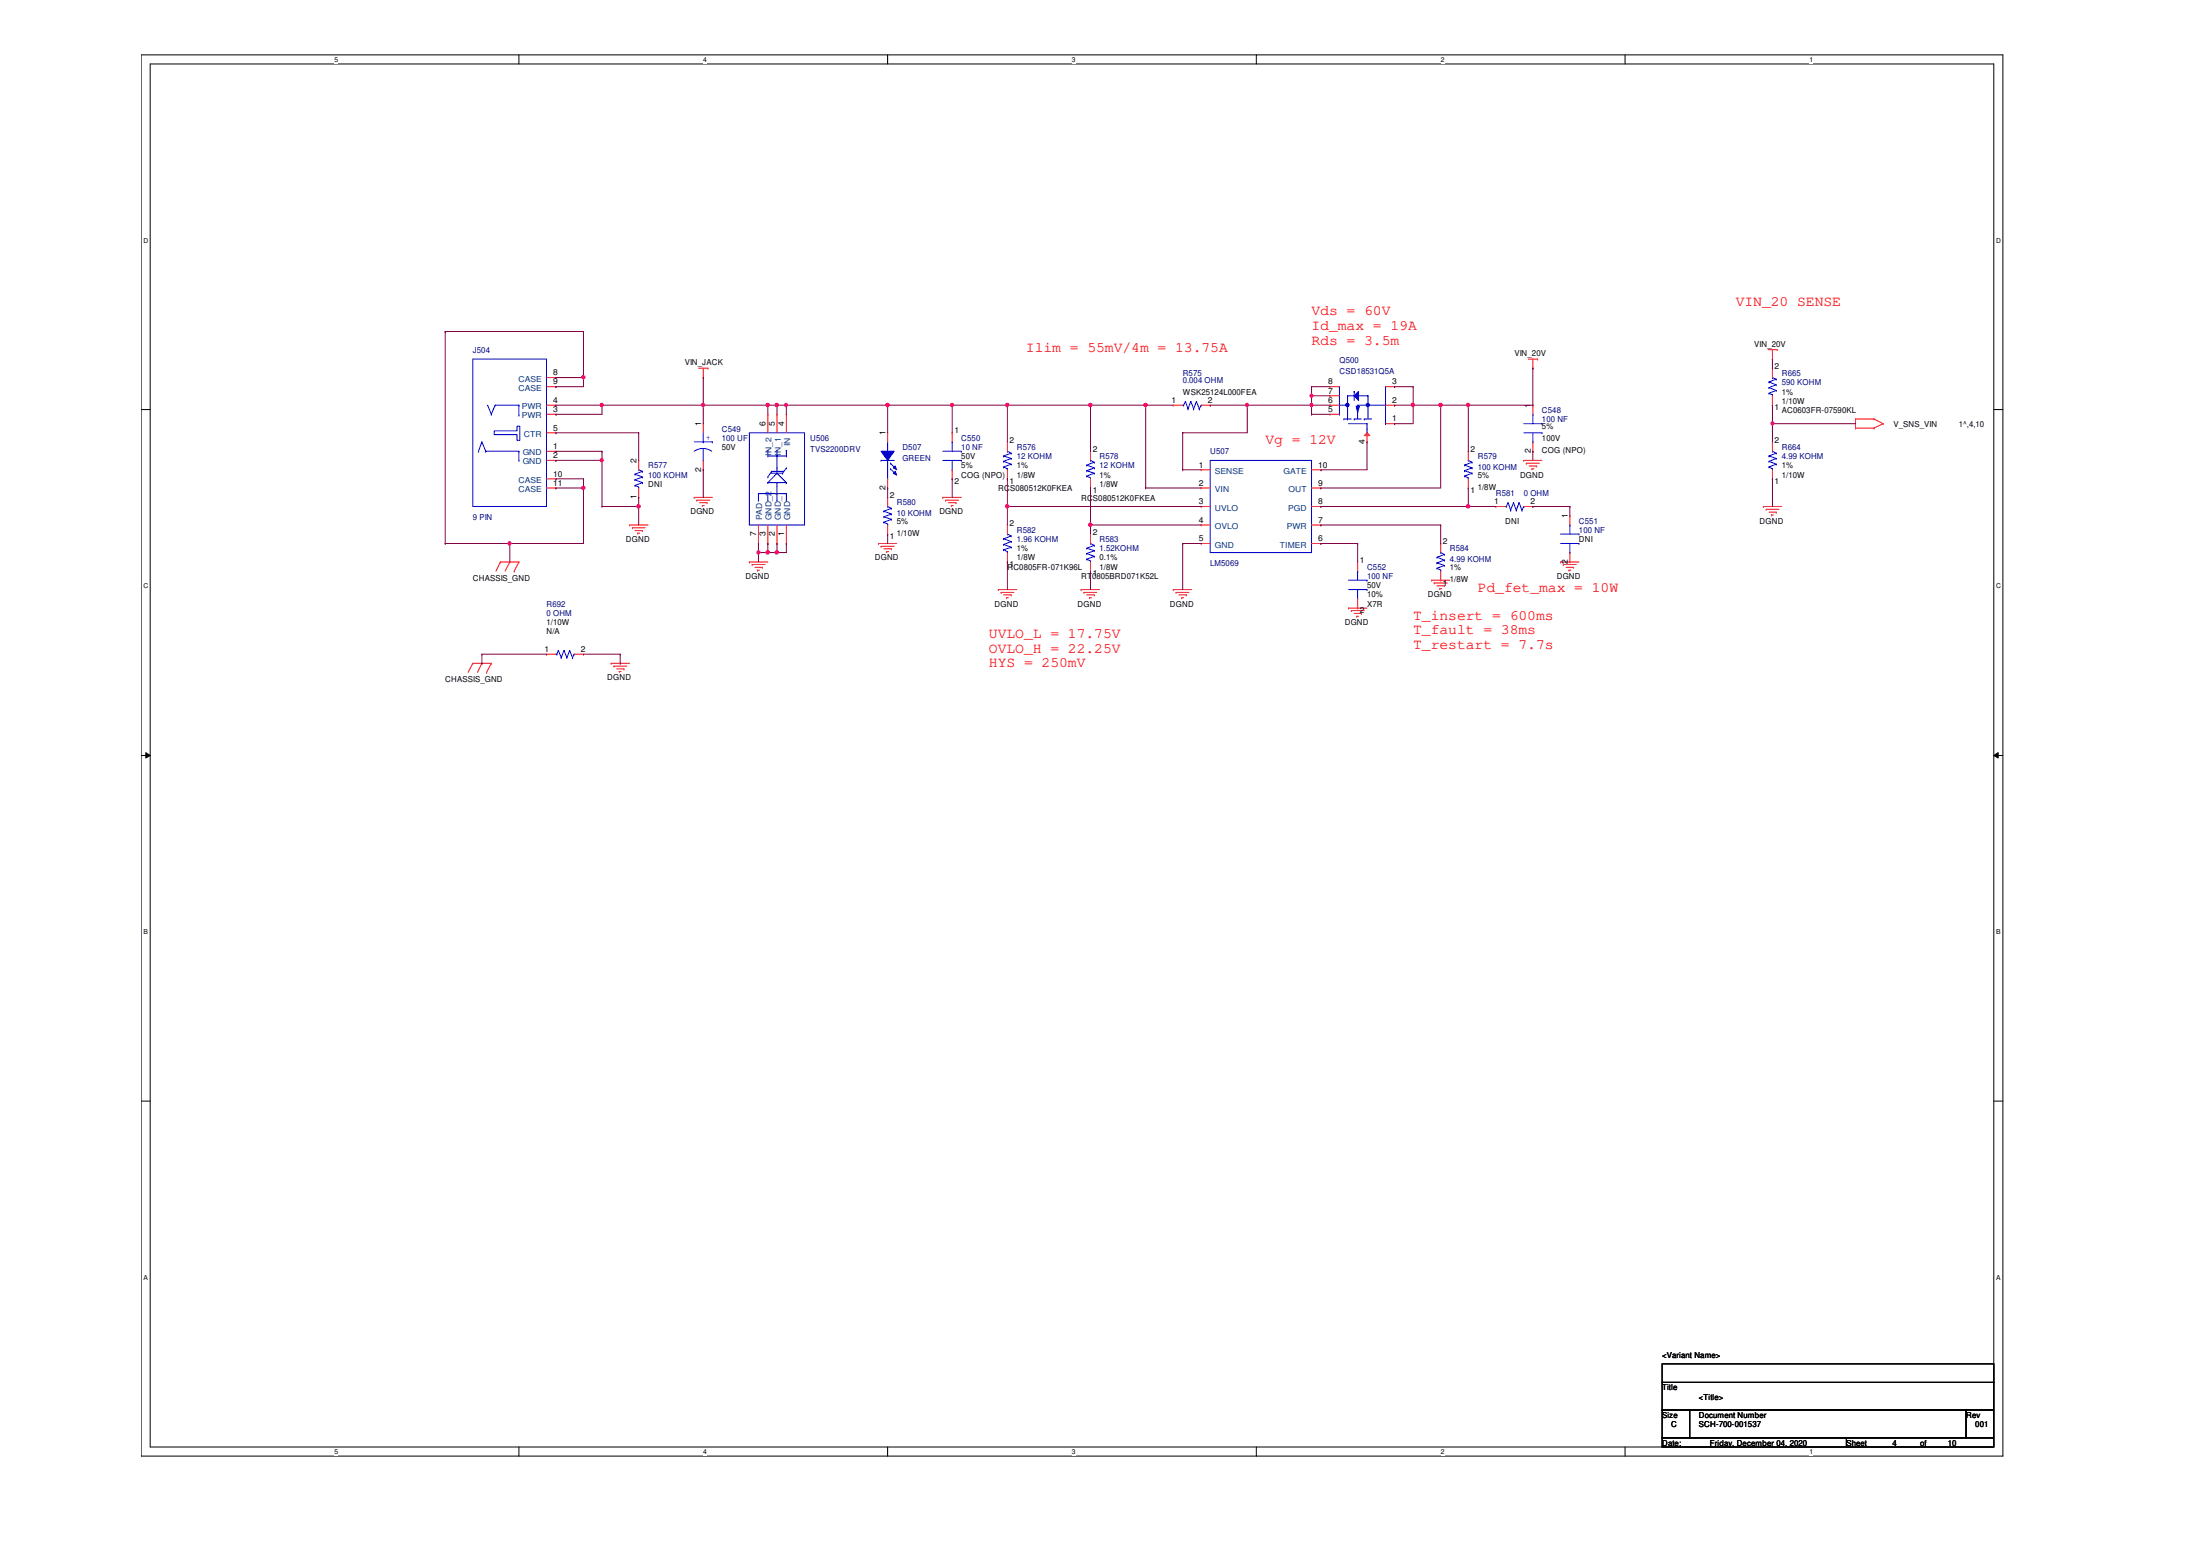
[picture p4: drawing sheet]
<svg xmlns="http://www.w3.org/2000/svg" width="297mm" height="210mm" viewBox="0 0 297 210" stroke-linecap="round" stroke-linejoin="round" font-family="sans-serif">
<path d="M19.1 7.4h251.3v189.2h-251.3zM20.3 8.6h248.9v186.7h-248.9z" fill="none" stroke="#000" stroke-width=".14"/>
<g fill="#fff">
<path d="M45.2 7.5h.5v1.1h-.5z"/>
<path d="M45.2 195.5h.5v1h-.5z"/>
</g>
<path d="M70.1 7.4v1.2M70.1 195.3v1.3" fill="none" stroke="#000" stroke-width=".14"/>
<g fill="#fff">
<path d="M95 7.5h.5v1.1h-.5z"/>
<path d="M95 195.5h.5v1h-.5z"/>
</g>
<path d="M119.8 7.4v1.2M119.8 195.3v1.3" fill="none" stroke="#000" stroke-width=".14"/>
<g fill="#fff">
<path d="M144.7 7.5h.5v1.1h-.5z"/>
<path d="M144.7 195.5h.5v1h-.5z"/>
</g>
<path d="M169.6 7.4v1.2M169.6 195.3v1.3" fill="none" stroke="#000" stroke-width=".14"/>
<g fill="#fff">
<path d="M194.5 7.5h.5v1.1h-.5z"/>
<path d="M194.5 195.5h.5v1h-.5z"/>
</g>
<path d="M219.4 7.4v1.2M219.4 195.3v1.3" fill="none" stroke="#000" stroke-width=".14"/>
<g fill="#fff">
<path d="M244.3 7.5h.5v1.1h-.5z"/>
<path d="M244.3 195.5h.5v1h-.5z"/>
<path d="M19.4 32h.6v1h-.6z"/>
<path d="M269.5 32h.7v1h-.7z"/>
<path d="M19.4 78.6h.6v1h-.6z"/>
<path d="M269.5 78.6h.7v1h-.7z"/>
</g>
<path d="M19.1 55.3h1.2M269.2 55.3h1.2" fill="none" stroke="#000" stroke-width=".14"/>
<g fill="#fff">
<path d="M19.4 125.3h.6v1h-.6z"/>
<path d="M269.5 125.3h.6v1h-.6z"/>
</g>
<path d="M19.1 102h1.2M19.7 101.6l.6 .4-.6 .3zM269.2 102l.6-.4v.7zM269.2 102h1.2" fill="none" stroke="#000" stroke-width=".14"/>
<path d="M19.7 101.6l.6 .4-.6 .3zM269.2 102l.6-.4v.7z" fill="#000"/>
<g fill="#fff">
<path d="M19.4 172h.5v1h-.5z"/>
<path d="M269.5 172h.6v1h-.6z"/>
</g>
<path d="M19.1 148.6h1.2M269.2 148.6h1.2M224.4 184.1h44.8v2.5h-44.8zM224.4 186.6h44.8v3.7h-44.8zM224.4 190.3h3.7v3.8h-3.7zM224.4 194.1h24.9v1.2h-24.9zM228.1 190.3h37.4v3.8h-37.4zM249.3 194.1h19.9v1.2h-19.9zM265.5 190.3h3.7v3.8h-3.7z" fill="none" stroke="#000" stroke-width=".14"/>
<g fill="none" stroke="#f00" stroke-width=".14">
<path d="M94.3 49.7h1.3M95 51h.1M95 49.7v1.3M95.6 49.7h.1M206.3 48.5h1.3M207 49.7h.1M207 48.5v1.2M207.6 48.5h.1M238.7 47.2h1.2M239.3 48.5h.1M239.3 47.2v1.3M239.9 47.2h.1"/>
<path d="M250.5 57.8h.1M250.5 56.6h.1M250.5 56.6h2.5M250.5 57.8h2.5M250.5 56.6v1.2M253 56.6h.1M253 57.8h.1M253 56.6l1.3 .6M254.3 57.2h.1M254.3 57.2l-1.3 .6M67.6 75.9h.1M67.6 75.9l-.6 1.2"/>
<path d="M67.6 75.9h2.5M68.8 75.9h.1M68.8 75.9l-.6 1.2M69.4 77.1h.1M70.1 75.9h.1M70.1 75.9l-.7 1.2M85 70.9h.1M85 70.9h2.5M85.4 71.2h.1M85.4 71.2h1.7M85.7 71.6h1M86.1 72h.1"/>
<path d="M86.1 72h.3M86.7 71.6h.1M93.7 67.1h.1M93.7 67.1h2.5M94.1 67.5h.1M94.1 67.5h1.7M94.4 67.9h1.1M94.8 68.2h.1M94.8 68.2h.3M95.5 67.9h.1M101.2 75.9h.1M101.2 75.9h2.5"/>
<path d="M101.6 76.2h.1M101.6 76.2h1.7M101.9 76.6h1M102.3 77h.1M102.3 77h.2M102.9 76.6h.1M118.6 73.4h.1M118.6 73.4h2.5M119 73.7h.1M119 73.7h1.7M119.3 74.1h1.1M119.7 74.5h.1"/>
<path d="M119.7 74.5h.3M120.4 74.1h.1M127.3 67.1h.1M127.3 67.1h2.5M127.7 67.5h.1M127.7 67.5h1.7M128.1 67.9h1M128.4 68.2h.1M128.4 68.2h.3M129.1 67.9h.1M134.8 79.6h.1M134.8 79.6h2.5"/>
<path d="M135.2 80h.1M135.2 80h1.7M146 79.6h.1M146 79.6h2.5M146.3 80h.1M146.3 80h1.8M158.4 79.6h.1M158.4 79.6h2.5M158.8 80h.1M158.8 80h1.7M193.3 78.3h.1M193.3 78.3h2.4"/>
<path d="M193.6 78.7h.1M193.6 78.7h1.8M194 79.1h1M194.4 79.5h.1M194.4 79.5h.2M195 79.1h.1M205.7 62.1h.1M205.7 62.1h2.5M206.1 62.5h.1M206.1 62.5h1.8M206.5 62.9h1M206.8 63.3h.1"/>
<path d="M206.8 63.3h.3M207.5 62.9h.1M210.7 75.9h.1M210.7 75.9h2.5M211.1 76.2h.1M211.1 76.2h1.7M211.5 76.6h.9M211.8 77h.1M211.8 77h.3M212 69.6h.1M212 75.9h.1M212 69.6v1.3"/>
<path d="M212 74.6v1.3M212.4 76.6h.1M238.1 68.4h.1M238.1 68.4h2.5M238.5 68.7h.1M238.5 68.7h1.7M238.8 69.1h1M239.2 69.5h.1M239.2 69.5h.2M239.8 69.1h.1M63.8 89.5h.1M63.8 89.5h2.5"/>
<path d="M63.8 89.5l-.6 1.3M65.1 89.5h.1M65.1 89.5l-.6 1.3M65.7 90.8h.1M66.3 89.5h.1M66.3 89.5l-.6 1.3M82.5 89.5h.1M82.5 89.5h2.5M82.9 89.9h.1M82.9 89.9h1.7M83.3 90.3h.9M83.6 90.6h.1"/>
<path d="M83.6 90.6h.3M84.2 90.3h.1M135.5 80.3h1M135.9 80.7h.1M135.9 80.7h.2M136.5 80.3h.1M146.7 80.3h1M147.1 80.7h.1M147.1 80.7h.3M147.7 80.3h.1M159.2 80.3h1M159.6 80.7h.1"/>
<path d="M159.6 80.7h.2M160.2 80.3h.1M182.1 82.1h.1M182.1 82.1h2.5M182.5 82.4h.1M182.5 82.4h1.7M182.8 82.8h1M183.2 83.2h.1M183.2 83.2h.2M183.8 82.8h.1"/>
</g>
<g fill="none" stroke="#00f" stroke-width=".14">
<path d="M119.8 59.6v1.3M119 62.1h.1M119 62.1h1.7M119.8 60.9h.1M119.8 64.6h.1M119.8 62.1v2.5M210.7 72.1h2.5M210.7 73.4h2.5M212 70.9h.1M212 74.6h.1M212 70.9v1.2M212 73.4v1.2"/>
<path d="M213.2 72.1h.1M213.2 73.4h.1"/>
</g>
<path d="M119 60.9h1.7l-.9 1.2z" fill-rule="evenodd" fill="#00f"/>
<path d="M119 60.9h1.7l-.9 1.2z" fill="none" stroke="#00f" stroke-width=".14"/>
<path d="M120.9 63.6l.2 .5-.5-.2z" fill-rule="evenodd" fill="#00f"/>
<path d="M120.9 63.6l.2 .5-.5-.2z" fill="none" stroke="#00f" stroke-width=".14"/>
<path d="M120.9 62.9l.2 .5-.5-.2z" fill-rule="evenodd" fill="#00f"/>
<g fill="none" stroke="#00f" stroke-width=".14">
<path d="M101.2 58.4h7.4v12.5h-7.4zM128.6 59.6h.1M128.6 59.6v1.3M159.7 54.7h.1M159.8 54.7h.1M160.1 54.2h.1M160.1 54.2l-.3 .5M160.1 54.2l.3 1M160.4 55.2h.1M160.8 54.2h.1M160.8 54.2l.4 1M160.8 54.2l-.4 1"/>
<path d="M161.2 55.2h.1M161.5 54.2h.1M161.5 54.2l-.3 1M161.5 54.2l.4 1M161.9 55.2h.1M162.2 54.7h.1M162.2 54.7l-.3 .5M205.7 57.2h2.5M205.7 58.4h2.5M207 55.9h.1M207 59.6h.1M207 55.9v1.3"/>
<path d="M207 58.4v1.2M208.2 57.2h.1M208.2 58.4h.1M102.4 66.6h.1M102.4 67.5h.1M102.4 66.6h3.8v.9M102.4 66.6v.9M103.7 65.2h.1M103.7 64.4h.1M103.7 61.6h.1M103.7 67.5h.1M103.7 60.8h.1"/>
<path d="M103.7 65.2h2.5M103.7 61.6h2.5M103.7 60.8v.8M103.7 66.6v.9M104.1 63.9h1.6M104.2 63.6h.1M104.2 63.6h1.6M104.2 63.6l-.5 .8M104.9 65.2h.1M104.9 63.2h.1M104.9 63.9h.1M104.9 63.6h.1"/>
<path d="M104.9 66.6h.1M104.9 61.6h.1M104.9 67.5h.1M104.9 60.8h.1M104.9 60.8v2.8M104.9 65.2v2.3M104.9 63.9l1.3 1.3M104.9 63.9l-1.2 1.3M105.7 63.9h.1M106.2 65.2h.1M106.2 63.2h.1M106.2 61.6h.1"/>
<path d="M106.2 67.5h.1M106.2 60.8h.1M106.2 63.2l-.5 .7M106.2 60.8v.8M120.2 62.5h.1M120.2 63.3h.1M120.2 62.5l.7 .8M120.2 63.3l.7 .7M120.9 62.9l.2 .5-.5-.2zM127.3 60.9h2.5M127.3 62.1h2.5M128.6 63.4h.1"/>
<path d="M128.6 62.1v1.3M129.8 60.9h.1M129.8 62.1h.1M163.4 62.1h13.7v12.5h-13.7zM197.7 64.3h.1M197.7 62.8h.1M197.7 63.5h.1M197.7 64.3l.5 .2M197.7 62.8l1.1 .4M197.7 63.5l1.1 .4M198.2 64.5h.1M198.2 62.1h.1"/>
<path d="M198.2 64.5v.1M198.2 62.1l.6 .3M198.8 63.2h.1M198.8 62.4h.1M198.8 63.9h.1M198.8 63.2l-1.1 .3M198.8 62.4l-1.1 .4M198.8 63.9l-1.1 .4M75.1 88.3h.1M75.2 88.3h.1M75.4 87.8h.1M75.4 87.8l-.2 .5"/>
<path d="M75.4 87.8l.4 1M75.8 88.8h.1M76.2 87.8h.1M76.2 87.8l.3 1M76.2 87.8l-.4 1M76.5 88.8h.1M76.9 87.8h.1M76.9 87.8l-.4 1M76.9 87.8l.4 1M77.3 88.8h.1M77.5 88.3h.1M77.5 88.3l-.2 .5"/>
</g>
<g fill="none" stroke="#f00" stroke-width=".14">
<path d="M103.7 55.9h.1M103.7 55.9v2.5M104.9 55.9h.1M104.9 55.9v2.5M106.2 55.9h.1M106.2 55.9v2.5M119.8 58.4h.1M119.8 58.4v1.2M128.6 58.4h.1M128.6 58.4v1.2M158.4 54.7h.1M158.4 54.7h1.3"/>
<path d="M162.2 54.7h1.2M163.4 54.7h.1M207 54.7h.1M207 54.7v1.2M207 59.6v1.3M102.4 73.4h.1M102.4 70.9v2.5M103.7 73.4h.1M103.7 70.9v2.5M104.9 73.4h.1M104.9 70.9v2.5M106.2 73.4h.1"/>
<path d="M106.2 70.9v2.5M119.8 65.9h.1M119.8 64.6v1.3M128.6 64.6h.1M128.6 63.4v1.2M162.2 63.4h.1M162.2 65.9h.1M162.2 68.4h.1M162.2 70.9h.1M162.2 73.4h.1M162.2 63.4h1.2M162.2 65.9h1.2"/>
<path d="M162.2 68.4h1.2M162.2 70.9h1.2M162.2 73.4h1.2M177.1 63.4h1.3M177.1 65.9h1.3M177.1 68.4h1.3M177.1 70.9h1.3M177.1 73.4h1.3M178.4 68.4h.1M178.4 70.9h.1M178.4 73.4h.1M178.4 65.9h.1"/>
<path d="M178.4 63.4h.1M198.2 60.9h.1M198.2 65.9h.1M198.2 60.9v1.2M198.2 64.6v1.3M207 60.9h.1M73.8 88.3h.1M73.8 88.3h1.3M77.5 88.3h1.3M78.8 88.3h.1"/>
</g>
<path d="M182.8 53.4l.6-.6v1.3z" fill="#00f"/>
<g fill="none" stroke="#00f" stroke-width=".14">
<path d="M180.8 54.7h1.1M181.4 56.6h.1M181.4 56.6h1.1M181.9 53.4h.1M181.9 56.6h.1M181.9 54.7h.1M181.9 53.4h.9M181.9 53.4v3.2M182.1 57.2h2.5M182.8 53.4l.6-.6v1.3zM182.8 52.8h.1M182.8 56.6h.1"/>
<path d="M182.8 52.8v1.3M182.8 56.6h1M183.3 53.4h.1M183.3 54.7h.1M183.3 53.4h1.4M183.3 54.7h3.8M183.3 54.7v1.9M184.2 56.6h.1M184.2 56.6h1M184.6 57.2h.1M184.6 57.9h.1M184.6 57.2v.7"/>
<path d="M184.7 53.4h.1M184.7 53.4v3.2M187.1 54.7h.1"/>
</g>
<path d="M183.1 54.8h.5l-.3 .9z" fill="#00f"/>
<path d="M183.1 54.8h.5l-.3 .9z" fill="none" stroke="#00f" stroke-width=".14"/>
<path d="M181.8 54.5h.3l.1 .2-.1 .1-.2 .1-.1-.1z" fill-rule="evenodd" fill="#00f"/>
<path d="M181.8 54.5h.3l.1 .2-.1 .1-.2 .1-.1-.1z" fill="none" stroke="#00f" stroke-width=".14"/>
<path d="M184.5 54.5h.3l.1 .2-.1 .1-.1 .1-.2-.1z" fill-rule="evenodd" fill="#00f"/>
<path d="M180.8 55.9h.1M180.8 53.4h.1M180.8 52.2h.1M180.8 52.2v3.7M181.9 53.4h.1M181.9 53.4v.2M184.5 54.5h.3l.1 .2-.1 .1-.1 .1-.2-.1zM184.6 58.4h.1M184.6 57.9v.5M187.1 52.2h.1M187.1 57.2h.1M187.1 52.2v5" fill="none" stroke="#00f" stroke-width=".14"/>
<path d="M179.6 54.7h.1M179.6 54.7h1.2" fill="none" stroke="#f00" stroke-width=".14"/>
<path d="M184.6 58.4l.4 .4h-.8z" fill="#f00"/>
<g fill="none" stroke="#f00" stroke-width=".14">
<path d="M73.8 54.7h1.3M73.8 52.2h1.3M73.8 55.9h1.3M73.8 58.4h1.3M73.8 51h1.3M75.1 55.9h.1M75.1 54.7h.1M75.1 58.4h.1M75.1 51h.1M75.1 52.2h.1M95 57.2h.1M95 57.2v1.2"/>
<path d="M136 59.6h.1M136 59.6v1.3M179.6 55.9h.1M179.6 53.4h.1M179.6 52.2h.1M179.6 52.2h1.2M179.6 55.9h1.2M179.6 53.4h1.2M184.6 58.4l.4 .4h-.8zM184.6 59.6h.1M184.6 58.4v1.2M187.1 54.7h1.2"/>
<path d="M187.1 57.2h1.2M187.1 52.2h1.2M188.3 54.7h.1M188.3 57.2h.1M188.3 52.2h.1M239.3 59.6h.1M239.3 49.7h.1M239.3 54.7h.1M239.3 49.7v1.3M239.3 53.4v1.3M239.3 59.6v1.3M73.8 60.9h1.3"/>
<path d="M73.8 62.1h1.3M73.8 64.6h1.3M73.8 65.9h1.3M75.1 60.9h.1M75.1 62.1h.1M75.1 64.6h.1M75.1 65.9h.1M86.2 67.1h.1M86.2 62.1h.1M86.2 62.1v1.3M86.2 65.9v1.2M95 63.4h.1"/>
<path d="M95 62.1v1.3M119.8 67.1h.1M119.8 72.1h.1M119.8 67.1v1.3M119.8 70.9v1.2M136 64.6h.1M136 70.9h.1M136 75.9h.1M136 63.4v1.2M136 70.9v1.2M136 74.6v1.3M147.2 60.9h.1"/>
<path d="M147.2 65.9h.1M147.2 72.1h.1M147.2 77.1h.1M147.2 60.9v1.2M147.2 64.6v1.3M147.2 72.1v1.3M147.2 75.9v1.2M183.3 75.9h.1M183.3 75.9v1.2M194.5 73.4h.1M194.5 78.3h.1M194.5 73.4v1.2"/>
<path d="M194.5 77.1v1.2M202 68.4h.1M202 68.4h1.2M205.7 68.4h1.3M207 68.4h.1M239.3 64.6h.1M239.3 63.4v1.2M183.3 82.1h.1M183.3 80.8v1.3"/>
</g>
<g fill="none" stroke="#00f" stroke-width=".14">
<path d="M63.8 48.5h10v19.9h-10zM65.8 54.7l.5 1.2M66.3 55.9h.1M66.7 58.2h3.1v-.7h.4v1.9h-.4v-.7h-3.1zM66.8 54.7h.1M66.8 54.7h3.3M66.8 54.7l-.5 1.2M70.1 54.7h.1M70.1 56h.1M70.1 54.7v1.3M93.7 59.6h2.5M95 59.6h.1"/>
<path d="M95 58.4v1.2M96.2 59.6h.1M238.8 53.1h.1M238.8 51.6h.1M238.8 52.3h.1M238.8 53.1l.5 .2M238.8 51.6l1 .3M238.8 52.3l1 .4M239.3 53.3h.1M239.3 51h.1M239.3 53.3v.1M239.3 51l.5 .2"/>
<path d="M239.8 51.9h.1M239.8 51.2h.1M239.8 52.7h.1M239.8 51.9l-1 .4M239.8 51.2l-1 .4M239.8 52.7l-1 .4M64.6 60.9h.1M64.6 60.9l.5-1.3 .5 1.3M65.6 60.9h.1M65.6 60.9h4.5M70.1 60.9h.1M70.1 62.1h.1"/>
<path d="M70.1 60.9v1.2M85.7 65.5h.1M85.7 64h.1M85.7 64.8h.1M85.7 65.5l.5 .2M85.7 64l1 .4M85.7 64.8l1 .4M86.2 65.7h.1M86.2 63.4h.1M86.2 65.7v.2M86.2 63.4l.5 .2M86.7 64.4h.1"/>
<path d="M86.7 63.6h.1M86.7 65.2h.1M86.7 64.4l-1 .4M86.7 63.6l-1 .4M86.7 65.2l-1 .3M93.7 60.9a2.03 2.03 0 0 1 2.4 0M95 62.1h.1M95 60.5v1.6M119.3 70.5h.1M119.3 69h.1M119.3 69.8h.1M119.3 70.5l.5 .2"/>
<path d="M119.3 69l1.1 .4M119.3 69.8l1.1 .3M119.8 70.7h.1M119.8 68.4h.1M119.8 70.7v.2M119.8 68.4l.6 .2M120.4 69.4h.1M120.4 68.6h.1M120.4 70.1h.1M120.4 69.4l-1.1 .4M120.4 68.6l-1.1 .4M120.4 70.1l-1.1 .4"/>
<path d="M135.5 63h.1M135.5 61.6h.1M135.5 62.3h.1M135.5 74.2h.1M135.5 72.7h.1M135.5 73.5h.1M135.5 63l.5 .3M135.5 61.6l1 .3M135.5 62.3l1 .4M135.5 74.2l.5 .3M135.5 72.7l1 .4M135.5 73.5l1 .4"/>
<path d="M136 63.3h.1M136 60.9h.1M136 74.5h.1M136 72.1h.1M136 63.3v.1M136 74.5v.1M136 60.9l.5 .3M136 72.1l.5 .2M136.5 61.9h.1M136.5 61.2h.1M136.5 62.7h.1M136.5 73.1h.1"/>
<path d="M136.5 72.3h.1M136.5 73.9h.1M136.5 61.9l-1 .4M136.5 61.2l-1 .4M136.5 62.7l-1 .3M136.5 73.1l-1 .4M136.5 72.3l-1 .4M136.5 73.9l-1 .3M146.7 64.3h.1M146.7 62.8h.1M146.7 63.5h.1M146.7 75.5h.1"/>
<path d="M146.7 74h.1M146.7 74.7h.1M146.7 64.3l.5 .2M146.7 62.8l1 .4M146.7 63.5l1 .4M146.7 75.5l.5 .2M146.7 74l1 .3M146.7 74.7l1 .4M147.2 64.5h.1M147.2 62.1h.1M147.2 75.7h.1M147.2 73.4h.1"/>
<path d="M147.2 64.5v.1M147.2 75.7v.2M147.2 62.1l.5 .3M147.2 73.4l.5 .2M147.7 63.2h.1M147.7 62.4h.1M147.7 63.9h.1M147.7 74.3h.1M147.7 73.6h.1M147.7 75.1h.1M147.7 63.2l-1 .3M147.7 62.4l-1 .4"/>
<path d="M147.7 63.9l-1 .4M147.7 74.3l-1 .4M147.7 73.6l-1 .4M147.7 75.1l-1 .4M182.1 78.3h2.5M182.1 79.6h2.5M183.3 77.1h.1M183.3 77.1v1.2M183.3 79.6v1.2M184.6 78.3h.1M184.6 79.6h.1M194 76.7h.1"/>
<path d="M194 75.2h.1M194 76h.1M194 76.7l.5 .3M194 75.2l1 .4M194 76l1 .3M194.5 77h.1M194.5 74.6h.1M194.5 77v.1M194.5 74.6l.5 .2M195 75.6h.1M195 74.8h.1M195 76.3h.1"/>
<path d="M195 75.6l-1 .4M195 74.8l-1 .4M195 76.3l-1 .4M203.2 68.4h.2M203.4 68.4h.1M203.6 67.9h.1M203.6 67.9l-.2 .5M203.6 67.9l.4 1M204 68.9h.1M204.3 67.9h.1M204.3 67.9l.4 1M204.3 67.9l-.3 1"/>
<path d="M204.7 68.9h.1M205.1 67.9h.1M205.1 67.9l-.4 1M205.1 67.9l.4 1M205.5 68.9h.1M205.7 68.4h.1M205.7 68.4l-.2 .5M238.8 63h.1M238.8 61.6h.1M238.8 62.3h.1M238.8 63l.5 .3M238.8 61.6l1 .3"/>
<path d="M238.8 62.3l1 .4M239.3 63.3h.1M239.3 60.9h.1M239.3 63.3v.1M239.3 60.9l.5 .3M239.8 61.9h.1M239.8 61.2h.1M239.8 62.7h.1M239.8 61.9l-1 .4M239.8 61.2l-1 .4M239.8 62.7l-1 .3M183.3 80.8h.1"/>
</g>
<path d="M60.1 44.7h.1M60.1 44.7h18.7M60.1 44.7v28.7M75.1 51h.1M75.1 51h3.7M78.8 44.7h.1M78.8 51h.1M78.8 44.7v7.5" fill="none" stroke="#800040" stroke-width=".14"/>
<path d="M78.6 50.8h.3l.1 .1-.1 .2h-.2h-.1z" fill-rule="evenodd" fill="#f0f"/>
<path d="M78.6 50.8h.3l.1 .1-.1 .2h-.2h-.1z" fill="none" stroke="#f0f" stroke-width=".14"/>
<path d="M75.1 52.2h.1M75.1 54.7h.1M75.1 52.2h3.7M75.1 54.7h19.9M81.3 54.7h.1M81.3 54.7v1.2" fill="none" stroke="#800040" stroke-width=".14"/>
<path d="M94.8 54.5h.3l.1 .2-.1 .1-.2 .1-.1-.1z" fill-rule="evenodd" fill="#f0f"/>
<path d="M94.8 54.5h.3l.1 .2-.1 .1-.2 .1-.1-.1z" fill="none" stroke="#f0f" stroke-width=".14"/>
<path d="M81.1 54.5h.3v.2v.1l-.2 .1-.1-.1z" fill-rule="evenodd" fill="#f0f"/>
<path d="M81.1 54.5h.3v.2v.1l-.2 .1-.1-.1z" fill="none" stroke="#f0f" stroke-width=".14"/>
<path d="M103.7 54.7h.1M103.7 54.7h1.2M103.7 54.7v1.2" fill="none" stroke="#800040" stroke-width=".14"/>
<path d="M103.5 54.5h.3l.1 .2-.1 .1-.2 .1-.1-.1z" fill-rule="evenodd" fill="#f0f"/>
<path d="M103.5 54.5h.3l.1 .2-.1 .1-.2 .1-.1-.1z" fill="none" stroke="#f0f" stroke-width=".14"/>
<path d="M104.9 54.7h.1M104.9 54.7h1.3M104.9 54.7v1.2" fill="none" stroke="#800040" stroke-width=".14"/>
<path d="M104.7 54.5h.3l.1 .2-.1 .1-.1 .1-.2-.1z" fill-rule="evenodd" fill="#f0f"/>
<path d="M104.7 54.5h.3l.1 .2-.1 .1-.1 .1-.2-.1z" fill="none" stroke="#f0f" stroke-width=".14"/>
<path d="M106.2 54.7h.1M106.2 54.7v1.2" fill="none" stroke="#800040" stroke-width=".14"/>
<path d="M106 54.5h.3v.2v.1l-.2 .1-.1-.1z" fill-rule="evenodd" fill="#f0f"/>
<path d="M106 54.5h.3v.2v.1l-.2 .1-.1-.1z" fill="none" stroke="#f0f" stroke-width=".14"/>
<g fill="none" stroke="#800040" stroke-width=".14">
<path d="M75.1 55.9h.1M75.1 58.4h.1M75.1 55.9h6.2M75.1 58.4h11.1M86.2 58.4h.1M86.2 58.4v3.7M75.1 60.9h.1M75.1 62.1h.1M75.1 60.9h6.2M75.1 62.1h6.2M81.3 60.9h.1M81.3 62.1h.1"/>
<path d="M81.3 60.9v7.5"/>
</g>
<path d="M81.1 61.9h.3v.2v.2l-.2 .1-.1-.1z" fill-rule="evenodd" fill="#f0f"/>
<path d="M81.1 61.9h.3v.2v.2l-.2 .1-.1-.1z" fill="none" stroke="#f0f" stroke-width=".14"/>
<path d="M75.1 64.6h.1M75.1 65.9h.1M75.1 64.6h3.7M75.1 65.9h3.7M78.8 64.6h.1M78.8 65.9h.1M78.8 64.6v8.8" fill="none" stroke="#800040" stroke-width=".14"/>
<path d="M78.6 65.7h.3l.1 .2-.1 .1-.2 .1-.1-.1z" fill-rule="evenodd" fill="#f0f"/>
<path d="M78.6 65.7h.3l.1 .2-.1 .1-.2 .1-.1-.1z" fill="none" stroke="#f0f" stroke-width=".14"/>
<path d="M81.3 68.4h.1M86.2 67.1h.1M86.2 67.1v1.3h-4.9" fill="none" stroke="#800040" stroke-width=".14"/>
<path d="M86 68.2h.4v.1v.2l-.2 .1-.2-.1z" fill-rule="evenodd" fill="#f0f"/>
<path d="M86 68.2h.4v.1v.2l-.2 .1-.2-.1z" fill="none" stroke="#f0f" stroke-width=".14"/>
<path d="M60.1 73.4h.1M60.1 73.4h8.7M86.2 68.4h.1M86.2 68.4v2.5" fill="none" stroke="#800040" stroke-width=".14"/>
<path d="M68.6 73.2h.3l.1 .1-.1 .2-.1 .1-.2-.1z" fill-rule="evenodd" fill="#f0f"/>
<path d="M68.6 73.2h.3l.1 .1-.1 .2-.1 .1-.2-.1z" fill="none" stroke="#f0f" stroke-width=".14"/>
<path d="M68.8 73.4h.1M68.8 73.4h10M68.8 73.4v2.5M102.4 73.4h.1M102.4 73.4v1.2M103.7 73.4h.1M103.7 73.4v1.2M104.9 73.4h.1M104.9 73.4v1.2" fill="none" stroke="#800040" stroke-width=".14"/>
<path d="M104.7 74.4h.3l.1 .1-.1 .2-.1 .1-.2-.1z" fill-rule="evenodd" fill="#f0f"/>
<path d="M104.7 74.4h.3l.1 .1-.1 .2-.1 .1-.2-.1z" fill="none" stroke="#f0f" stroke-width=".14"/>
<path d="M102.4 74.6h.1M102.4 74.6v1.3M102.4 74.6h1.3M106.2 73.4h.1M106.2 73.4v1.2" fill="none" stroke="#800040" stroke-width=".14"/>
<path d="M103.5 74.4h.3l.1 .1-.1 .2-.2 .1-.1-.1z" fill-rule="evenodd" fill="#f0f"/>
<path d="M103.5 74.4h.3l.1 .1-.1 .2-.2 .1-.1-.1z" fill="none" stroke="#f0f" stroke-width=".14"/>
<path d="M102.3 74.4h.2l.1 .1-.1 .2-.1 .1-.1-.1z" fill-rule="evenodd" fill="#f0f"/>
<path d="M102.3 74.4h.2l.1 .1-.1 .2-.1 .1-.1-.1z" fill="none" stroke="#f0f" stroke-width=".14"/>
<path d="M95 54.7h.1M95 54.7h8.7M95 54.7v2.5M106.2 54.7h.1M106.2 54.7h13.6M128.6 54.7h.1M128.6 54.7v3.7M95 63.4h.1M95 63.4v3.7M103.7 74.6h.1M103.7 74.6h2.5M104.9 74.6h.1" fill="none" stroke="#800040" stroke-width=".14"/>
<path d="M128.4 54.5h.3l.1 .2-.1 .1-.2 .1-.1-.1z" fill-rule="evenodd" fill="#f0f"/>
<path d="M128.4 54.5h.3l.1 .2-.1 .1-.2 .1-.1-.1z" fill="none" stroke="#f0f" stroke-width=".14"/>
<path d="M163.4 54.7h.1M163.4 54.7h5M177.1 52.2h.1M177.1 54.7h.1M177.1 53.4h.1M177.1 54.7h2.5M177.1 52.2h2.5M177.1 52.2v1.2M177.1 53.4h2.5M159.7 63.4h.1M159.7 63.4h2.5" fill="none" stroke="#800040" stroke-width=".14"/>
<path d="M176.9 53.3h.3l.1 .1-.1 .2h-.1h-.2z" fill-rule="evenodd" fill="#f0f"/>
<path d="M176.9 53.3h.3l.1 .1-.1 .2h-.1h-.2z" fill="none" stroke="#f0f" stroke-width=".14"/>
<path d="M177.1 53.4h.1M177.1 54.7h.1M177.1 53.4v2.5" fill="none" stroke="#800040" stroke-width=".14"/>
<path d="M176.9 54.5h.3l.1 .2-.1 .1-.1 .1-.2-.1z" fill-rule="evenodd" fill="#f0f"/>
<path d="M176.9 54.5h.3l.1 .2-.1 .1-.1 .1-.2-.1z" fill="none" stroke="#f0f" stroke-width=".14"/>
<g fill="none" stroke="#800040" stroke-width=".14">
<path d="M128.6 54.7h.1M128.6 54.7h7.4M177.1 55.9h.1M177.1 55.9h2.5M184.6 59.6h.1M184.6 59.6v3.8h-6.2M188.3 54.7h.1M188.3 52.2h.1M188.3 57.2h.1M188.3 54.7h6.2M188.3 52.2h2.5M190.8 52.2h.1"/>
<path d="M190.8 54.7h.1M190.8 52.2v5h-2.5M178.4 63.4h.1"/>
</g>
<path d="M190.6 54.5h.3l.1 .2-.1 .1-.1 .1-.2-.1z" fill-rule="evenodd" fill="#f0f"/>
<path d="M190.6 54.5h.3l.1 .2-.1 .1-.1 .1-.2-.1z" fill="none" stroke="#f0f" stroke-width=".14"/>
<path d="M194.5 54.7h.1M194.5 54.7v11.2h-16.1M178.4 65.9h.1M207 60.9h.1M207 60.9v1.2" fill="none" stroke="#800040" stroke-width=".14"/>
<path d="M194.3 54.5h.4v.2v.1l-.2 .1-.2-.1z" fill-rule="evenodd" fill="#f0f"/>
<path d="M194.3 54.5h.4v.2v.1l-.2 .1-.2-.1z" fill="none" stroke="#f0f" stroke-width=".14"/>
<path d="M194.5 54.7h.1M194.5 54.7h3.7M198.2 54.7h.1M198.2 54.7v6.2M178.4 73.4h.1M178.4 70.9h.1M178.4 73.4h4.9M178.4 70.9h16.1M183.3 73.4h.1M183.3 73.4v2.5M194.5 70.9h.1M194.5 70.9v2.5" fill="none" stroke="#800040" stroke-width=".14"/>
<path d="M198.1 54.5h.3l.1 .2-.1 .1-.2 .1-.1-.1z" fill-rule="evenodd" fill="#f0f"/>
<path d="M198.1 54.5h.3l.1 .2-.1 .1-.2 .1-.1-.1z" fill="none" stroke="#f0f" stroke-width=".14"/>
<path d="M198.2 54.7h.1M198.2 54.7h8.8M178.4 68.4h.1M198.2 65.9h.1M198.2 65.9v2.5h-19.8" fill="none" stroke="#800040" stroke-width=".14"/>
<path d="M198.1 68.2h.3l.1 .1-.1 .2-.2 .1-.1-.1z" fill-rule="evenodd" fill="#f0f"/>
<path d="M198.1 68.2h.3l.1 .1-.1 .2-.2 .1-.1-.1z" fill="none" stroke="#f0f" stroke-width=".14"/>
<path d="M154.7 54.7h.1M154.7 54.7v11.2M198.2 68.4h.1M198.2 68.4h3.8M207 68.4h.1M207 68.4h5M212 68.4h.1M212 68.4v1.2" fill="none" stroke="#800040" stroke-width=".14"/>
<path d="M154.5 54.5h.3l.1 .2-.1 .1-.2 .1-.1-.1z" fill-rule="evenodd" fill="#f0f"/>
<path d="M154.5 54.5h.3l.1 .2-.1 .1-.2 .1-.1-.1z" fill="none" stroke="#f0f" stroke-width=".14"/>
<path d="M154.7 54.7h.1M154.7 54.7h3.7M168.4 54.7h.1M168.4 54.7v3.7M154.7 65.9h.1M154.7 65.9h7.5" fill="none" stroke="#800040" stroke-width=".14"/>
<path d="M168.2 54.5h.3l.1 .2-.1 .1-.1 .1-.2-.1z" fill-rule="evenodd" fill="#f0f"/>
<path d="M168.2 54.5h.3l.1 .2-.1 .1-.1 .1-.2-.1z" fill="none" stroke="#f0f" stroke-width=".14"/>
<path d="M159.7 58.4h.1M159.7 58.4h8.7M159.7 58.4v5M168.4 54.7h.1M168.4 54.7h8.7M136 68.4h.1M136 68.4h26.2" fill="none" stroke="#800040" stroke-width=".14"/>
<path d="M135.8 68.2h.3l.1 .1-.1 .2-.1 .1-.2-.1z" fill-rule="evenodd" fill="#f0f"/>
<path d="M135.8 68.2h.3l.1 .1-.1 .2-.1 .1-.2-.1z" fill="none" stroke="#f0f" stroke-width=".14"/>
<path d="M136 54.7h.1M136 54.7v4.9M136 54.7h11.2M136 68.4h.1M136 68.4v2.5" fill="none" stroke="#800040" stroke-width=".14"/>
<path d="M147 54.5h.4v.2v.1l-.2 .1-.2-.1z" fill-rule="evenodd" fill="#f0f"/>
<path d="M147 54.5h.4v.2v.1l-.2 .1-.2-.1z" fill="none" stroke="#f0f" stroke-width=".14"/>
<path d="M135.8 54.5h.3l.1 .2-.1 .1-.1 .1-.2-.1z" fill-rule="evenodd" fill="#f0f"/>
<path d="M135.8 54.5h.3l.1 .2-.1 .1-.1 .1-.2-.1z" fill="none" stroke="#f0f" stroke-width=".14"/>
<g fill="none" stroke="#800040" stroke-width=".14">
<path d="M147.2 54.7h.1M147.2 54.7v6.2M147.2 54.7h7.5M128.6 64.6h.1M128.6 64.6v2.5M136 64.6h.1M136 75.9h.1M136 64.6v3.8M136 75.9v3.7M147.2 65.9h.1M147.2 70.9h.1M147.2 65.9v5"/>
<path d="M147.2 70.9h15"/>
</g>
<path d="M147 70.7h.4v.1v.2l-.2 .1-.2-.1z" fill-rule="evenodd" fill="#f0f"/>
<path d="M147 70.7h.4v.1v.2l-.2 .1-.2-.1z" fill="none" stroke="#f0f" stroke-width=".14"/>
<g fill="none" stroke="#800040" stroke-width=".14">
<path d="M95 51h.1M95 51v3.7M119.8 54.7h.1M119.8 54.7v3.7M207 49.7h.1M207 49.7v5M119.8 65.9h.1M119.8 72.1h.1M119.8 65.9v1.2M119.8 72.1v1.3M147.2 70.9h.1M147.2 77.1h.1"/>
<path d="M147.2 70.9v1.2M147.2 77.1v2.5M159.7 73.4h.1M159.7 73.4h2.5M159.7 73.4v6.2"/>
</g>
<path d="M119.6 54.5h.4l.1 .2-.1 .1-.2 .1-.2-.1z" fill-rule="evenodd" fill="#f0f"/>
<path d="M119.6 54.5h.4l.1 .2-.1 .1-.2 .1-.2-.1z" fill="none" stroke="#f0f" stroke-width=".14"/>
<g fill="none" stroke="#800040" stroke-width=".14">
<path d="M119.8 54.7h.1M119.8 54.7h8.8M239.3 48.5h.1M239.3 54.7h.1M239.3 48.5v1.2M239.3 54.7v2.5M65.1 88.3h.1M65.1 89.5h.1M65.1 88.3h8.7M65.1 88.3v1.2M78.8 88.3h4.9M83.7 88.3h.1"/>
<path d="M83.7 89.5h.1M83.7 88.3v1.2"/>
</g>
<path d="M239.2 57h.2l.1 .1-.1 .2-.1 .1-.1-.1z" fill-rule="evenodd" fill="#f0f"/>
<path d="M239.2 57h.2l.1 .1-.1 .2-.1 .1-.1-.1z" fill="none" stroke="#f0f" stroke-width=".14"/>
<path d="M239.3 57.2h.1M239.3 57.2h11.2M239.3 57.2v2.4M239.3 64.6h.1M239.3 64.6v3.8" fill="none" stroke="#800040" stroke-width=".14"/>
<path d="M78.6 50.8h.3l.1 .1-.1 .2h-.2h-.1z" fill-rule="evenodd" fill="#f0f"/>
<path d="M78.6 50.8h.3l.1 .1-.1 .2h-.2h-.1z" fill="none" stroke="#f0f" stroke-width=".14"/>
<path d="M94.8 54.5h.3l.1 .2-.1 .1-.2 .1-.1-.1z" fill-rule="evenodd" fill="#f0f"/>
<path d="M94.8 54.5h.3l.1 .2-.1 .1-.2 .1-.1-.1z" fill="none" stroke="#f0f" stroke-width=".14"/>
<path d="M81.1 54.5h.3v.2v.1l-.2 .1-.1-.1z" fill-rule="evenodd" fill="#f0f"/>
<path d="M81.1 54.5h.3v.2v.1l-.2 .1-.1-.1z" fill="none" stroke="#f0f" stroke-width=".14"/>
<path d="M103.5 54.5h.3l.1 .2-.1 .1-.2 .1-.1-.1z" fill-rule="evenodd" fill="#f0f"/>
<path d="M103.5 54.5h.3l.1 .2-.1 .1-.2 .1-.1-.1z" fill="none" stroke="#f0f" stroke-width=".14"/>
<path d="M104.7 54.5h.3l.1 .2-.1 .1-.1 .1-.2-.1z" fill-rule="evenodd" fill="#f0f"/>
<path d="M104.7 54.5h.3l.1 .2-.1 .1-.1 .1-.2-.1z" fill="none" stroke="#f0f" stroke-width=".14"/>
<path d="M106 54.5h.3v.2v.1l-.2 .1-.1-.1z" fill-rule="evenodd" fill="#f0f"/>
<path d="M106 54.5h.3v.2v.1l-.2 .1-.1-.1z" fill="none" stroke="#f0f" stroke-width=".14"/>
<path d="M81.1 61.9h.3v.2v.2l-.2 .1-.1-.1z" fill-rule="evenodd" fill="#f0f"/>
<path d="M81.1 61.9h.3v.2v.2l-.2 .1-.1-.1z" fill="none" stroke="#f0f" stroke-width=".14"/>
<path d="M78.6 65.7h.3l.1 .2-.1 .1-.2 .1-.1-.1z" fill-rule="evenodd" fill="#f0f"/>
<path d="M78.6 65.7h.3l.1 .2-.1 .1-.2 .1-.1-.1z" fill="none" stroke="#f0f" stroke-width=".14"/>
<path d="M86 68.2h.4v.1v.2l-.2 .1-.2-.1z" fill-rule="evenodd" fill="#f0f"/>
<path d="M86 68.2h.4v.1v.2l-.2 .1-.2-.1z" fill="none" stroke="#f0f" stroke-width=".14"/>
<path d="M68.6 73.2h.3l.1 .1-.1 .2-.1 .1-.2-.1z" fill-rule="evenodd" fill="#f0f"/>
<path d="M68.6 73.2h.3l.1 .1-.1 .2-.1 .1-.2-.1z" fill="none" stroke="#f0f" stroke-width=".14"/>
<path d="M104.7 74.4h.3l.1 .1-.1 .2-.1 .1-.2-.1z" fill-rule="evenodd" fill="#f0f"/>
<path d="M104.7 74.4h.3l.1 .1-.1 .2-.1 .1-.2-.1z" fill="none" stroke="#f0f" stroke-width=".14"/>
<path d="M103.5 74.4h.3l.1 .1-.1 .2-.2 .1-.1-.1z" fill-rule="evenodd" fill="#f0f"/>
<path d="M103.5 74.4h.3l.1 .1-.1 .2-.2 .1-.1-.1z" fill="none" stroke="#f0f" stroke-width=".14"/>
<path d="M102.3 74.4h.2l.1 .1-.1 .2-.1 .1-.1-.1z" fill-rule="evenodd" fill="#f0f"/>
<path d="M102.3 74.4h.2l.1 .1-.1 .2-.1 .1-.1-.1z" fill="none" stroke="#f0f" stroke-width=".14"/>
<path d="M128.4 54.5h.3l.1 .2-.1 .1-.2 .1-.1-.1z" fill-rule="evenodd" fill="#f0f"/>
<path d="M128.4 54.5h.3l.1 .2-.1 .1-.2 .1-.1-.1z" fill="none" stroke="#f0f" stroke-width=".14"/>
<path d="M176.9 53.3h.3l.1 .1-.1 .2h-.1h-.2z" fill-rule="evenodd" fill="#f0f"/>
<path d="M176.9 53.3h.3l.1 .1-.1 .2h-.1h-.2z" fill="none" stroke="#f0f" stroke-width=".14"/>
<path d="M176.9 54.5h.3l.1 .2-.1 .1-.1 .1-.2-.1z" fill-rule="evenodd" fill="#f0f"/>
<path d="M176.9 54.5h.3l.1 .2-.1 .1-.1 .1-.2-.1z" fill="none" stroke="#f0f" stroke-width=".14"/>
<path d="M190.6 54.5h.3l.1 .2-.1 .1-.1 .1-.2-.1z" fill-rule="evenodd" fill="#f0f"/>
<path d="M190.6 54.5h.3l.1 .2-.1 .1-.1 .1-.2-.1z" fill="none" stroke="#f0f" stroke-width=".14"/>
<path d="M194.3 54.5h.4v.2v.1l-.2 .1-.2-.1z" fill-rule="evenodd" fill="#f0f"/>
<path d="M194.3 54.5h.4v.2v.1l-.2 .1-.2-.1z" fill="none" stroke="#f0f" stroke-width=".14"/>
<path d="M198.1 54.5h.3l.1 .2-.1 .1-.2 .1-.1-.1z" fill-rule="evenodd" fill="#f0f"/>
<path d="M198.1 54.5h.3l.1 .2-.1 .1-.2 .1-.1-.1z" fill="none" stroke="#f0f" stroke-width=".14"/>
<path d="M198.1 68.2h.3l.1 .1-.1 .2-.2 .1-.1-.1z" fill-rule="evenodd" fill="#f0f"/>
<path d="M198.1 68.2h.3l.1 .1-.1 .2-.2 .1-.1-.1z" fill="none" stroke="#f0f" stroke-width=".14"/>
<path d="M154.5 54.5h.3l.1 .2-.1 .1-.2 .1-.1-.1z" fill-rule="evenodd" fill="#f0f"/>
<path d="M154.5 54.5h.3l.1 .2-.1 .1-.2 .1-.1-.1z" fill="none" stroke="#f0f" stroke-width=".14"/>
<path d="M168.2 54.5h.3l.1 .2-.1 .1-.1 .1-.2-.1z" fill-rule="evenodd" fill="#f0f"/>
<path d="M168.2 54.5h.3l.1 .2-.1 .1-.1 .1-.2-.1z" fill="none" stroke="#f0f" stroke-width=".14"/>
<path d="M135.8 68.2h.3l.1 .1-.1 .2-.1 .1-.2-.1z" fill-rule="evenodd" fill="#f0f"/>
<path d="M135.8 68.2h.3l.1 .1-.1 .2-.1 .1-.2-.1z" fill="none" stroke="#f0f" stroke-width=".14"/>
<path d="M147 54.5h.4v.2v.1l-.2 .1-.2-.1z" fill-rule="evenodd" fill="#f0f"/>
<path d="M147 54.5h.4v.2v.1l-.2 .1-.2-.1z" fill="none" stroke="#f0f" stroke-width=".14"/>
<path d="M135.8 54.5h.3l.1 .2-.1 .1-.1 .1-.2-.1z" fill-rule="evenodd" fill="#f0f"/>
<path d="M135.8 54.5h.3l.1 .2-.1 .1-.1 .1-.2-.1z" fill="none" stroke="#f0f" stroke-width=".14"/>
<path d="M147 70.7h.4v.1v.2l-.2 .1-.2-.1z" fill-rule="evenodd" fill="#f0f"/>
<path d="M147 70.7h.4v.1v.2l-.2 .1-.2-.1z" fill="none" stroke="#f0f" stroke-width=".14"/>
<path d="M119.6 54.5h.4l.1 .2-.1 .1-.2 .1-.2-.1z" fill-rule="evenodd" fill="#f0f"/>
<path d="M119.6 54.5h.4l.1 .2-.1 .1-.2 .1-.2-.1z" fill="none" stroke="#f0f" stroke-width=".14"/>
<path d="M239.2 57h.2l.1 .1-.1 .2-.1 .1-.1-.1z" fill-rule="evenodd" fill="#f0f"/>
<path d="M239.2 57h.2l.1 .1-.1 .2-.1 .1-.1-.1z" fill="none" stroke="#f0f" stroke-width=".14"/>
<g font-size="2" fill="#f00">
<text x="234.4" y="41.3">VIN_20 SENSE</text>
<text x="138.5" y="47.5">Ilim = 55mV/4m = 13.75A</text>
<text x="177.1" y="42.5">Vds = 60V</text>
<text x="177.1" y="44.5">Id_max = 19A</text>
<text x="177.1" y="46.5">Rds = 3.5m</text>
<text x="170.9" y="60">Vg = 12V</text>
<text x="190.8" y="83.7">T_insert = 600ms</text>
<text x="199.5" y="79.9">Pd_fet_max = 10W</text>
<text x="133.5" y="86.1">UVLO_L = 17.75V</text>
<text x="133.5" y="88.1">OVLO_H = 22.25V</text>
<text x="190.8" y="85.6">T_fault = 38ms</text>
<text x="190.8" y="87.6">T_restart = 7.7s</text>
<text x="133.5" y="90.1">HYS = 250mV</text>
</g>
<g font-size="1.1" fill="#000080">
<text x="63.8" y="47.7">J504</text>
<text x="159.7" y="50.8">R575</text>
<text x="159.7" y="51.6">0.004 OHM</text>
<text x="180.8" y="49">Q500</text>
<text x="180.8" y="50.5">CSD18531Q5A</text>
<text x="240.6" y="50.8">R665</text>
<text x="240.6" y="52">590 KOHM</text>
<text x="97.5" y="58.3">C549</text>
<text x="97.5" y="59.5">100 UF</text>
<text x="109.4" y="59.5">U506</text>
<text x="129.8" y="59.5">C550</text>
<text x="208.2" y="55.8">C548</text>
<text x="208.2" y="57">100 NF</text>
<text x="87.5" y="63.2">R577</text>
<text x="87.5" y="64.5">100 KOHM</text>
<text x="109.4" y="61">TVS2200DRV</text>
<text x="121.8" y="60.7">D507</text>
<text x="121.8" y="62.2">GREEN</text>
<text x="129.8" y="60.7">10 NF</text>
<text x="137.3" y="60.7">R576</text>
<text x="137.3" y="62">12 KOHM</text>
<text x="148.5" y="62">R578</text>
<text x="148.5" y="63.2">12 KOHM</text>
<text x="163.4" y="61.3">U507</text>
<text x="199.5" y="62">R579</text>
<text x="199.5" y="63.5">100 KOHM</text>
<text x="240.6" y="60.7">R664</text>
<text x="240.6" y="62">4.99 KOHM</text>
<text x="63.8" y="70.2">9 PIN</text>
<text x="121.1" y="68.2">R580</text>
<text x="121.1" y="69.7">10 KOHM</text>
<text x="137.3" y="71.9">R582</text>
<text x="202" y="66.9">R581</text>
<text x="205.7" y="66.9">0 OHM</text>
<text x="213.2" y="70.7">C551</text>
<text x="213.2" y="71.9">100 NF</text>
<text x="137.3" y="73.2">1.96 KOHM</text>
<text x="148.5" y="73.2">R583</text>
<text x="148.5" y="74.4">1.52KOHM</text>
<text x="163.4" y="76.4">LM5069</text>
<text x="184.6" y="76.9">C552</text>
<text x="195.7" y="74.4">R584</text>
<text x="195.7" y="75.9">4.99 KOHM</text>
<text x="73.8" y="81.9">R692</text>
<text x="73.8" y="83.1">0 OHM</text>
<text x="184.6" y="78.1">100 NF</text>
</g>
<g font-size="1.1">
<text x="236.9" y="46.8">VIN_20V</text>
<text x="74.7" y="50.7">8</text>
<text x="74.7" y="51.9">9</text>
<text x="92.5" y="49.3">VIN_JACK</text>
<text x="159.7" y="53.3">WSK25124L000FEA</text>
<text x="179.3" y="53.1">7</text>
<text x="179.3" y="51.9">8</text>
<text x="188" y="51.9">3</text>
<text x="204.5" y="48">VIN_20V</text>
<text x="239.6" y="49.8">2</text>
<text x="240.6" y="53.3">1%</text>
<text x="74.7" y="55.6">3</text>
<text x="74.7" y="54.4">4</text>
<text x="74.7" y="58.1">5</text>
<text x="94.7" y="57.5" transform="rotate(-90 94.7 57.5)">1</text>
<text x="103.4" y="57.5" transform="rotate(-90 103.4 57.5)">6</text>
<text x="104.6" y="57.5" transform="rotate(-90 104.6 57.5)">5</text>
<text x="105.9" y="57.5" transform="rotate(-90 105.9 57.5)">4</text>
<text x="119.5" y="58.8" transform="rotate(-90 119.5 58.8)">1</text>
<text x="128.9" y="58.5">1</text>
<text x="136.3" y="59.8">2</text>
<text x="158.2" y="54.4">1</text>
<text x="163.1" y="54.4">2</text>
<text x="179.3" y="54.4">6</text>
<text x="179.3" y="55.6">5</text>
<text x="184.3" y="59.9" transform="rotate(-90 184.3 59.9)">4</text>
<text x="188" y="54.4">2</text>
<text x="188" y="56.9">1</text>
<text x="206.7" y="55" transform="rotate(-90 206.7 55)">1</text>
<text x="208.2" y="57.9">5%</text>
<text x="208.2" y="59.5">100V</text>
<text x="239.6" y="59.8">2</text>
<text x="239.6" y="55.4">1</text>
<text x="240.6" y="54.5">1/10W</text>
<text x="240.6" y="55.8">AC0603FR-07590KL</text>
<text x="255.7" y="57.6">V_SNS_VIN</text>
<text x="264.5" y="57.6">1^,4,10</text>
<text x="74.7" y="60.6">1</text>
<text x="74.7" y="61.8">2</text>
<text x="74.7" y="64.3">10</text>
<text x="74.7" y="65.6">11</text>
<text x="85.9" y="62.5" transform="rotate(-90 85.9 62.5)">2</text>
<text x="87.5" y="65.7">DNI</text>
<text x="94.7" y="63.7" transform="rotate(-90 94.7 63.7)">2</text>
<text x="97.5" y="60.7">50V</text>
<text x="128.9" y="65.4">2</text>
<text x="129.8" y="62">50V</text>
<text x="129.8" y="64.5">COG (NPO)</text>
<text x="129.8" y="63.2">5%</text>
<text x="136.3" y="65.4">1</text>
<text x="137.3" y="63.2">1%</text>
<text x="137.3" y="64.5">1/8W</text>
<text x="147.5" y="61">2</text>
<text x="148.5" y="64.5">1%</text>
<text x="148.5" y="65.7">1/8W</text>
<text x="161.9" y="63.1">1</text>
<text x="161.9" y="65.6">2</text>
<text x="178" y="65.6">9</text>
<text x="178" y="63.1">10</text>
<text x="198.5" y="61">2</text>
<text x="199.5" y="64.5">5%</text>
<text x="205.2" y="64.5">DGND</text>
<text x="206.7" y="61.2" transform="rotate(-90 206.7 61.2)">2</text>
<text x="208.2" y="61.1">COG (NPO)</text>
<text x="239.6" y="65.4">1</text>
<text x="240.6" y="63.2">1%</text>
<text x="240.6" y="64.5">1/10W</text>
<text x="85.9" y="67.4" transform="rotate(-90 85.9 67.4)">1</text>
<text x="93.2" y="69.4">DGND</text>
<text x="119.5" y="66.2" transform="rotate(-90 119.5 66.2)">2</text>
<text x="120.1" y="67.2">2</text>
<text x="121.1" y="70.7">5%</text>
<text x="126.8" y="69.4">DGND</text>
<text x="134.8" y="66.3">RCS080512K0FKEA</text>
<text x="136.3" y="71">2</text>
<text x="146" y="67.6">RCS080512K0FKEA</text>
<text x="147.5" y="66.6">1</text>
<text x="161.9" y="68.1">3</text>
<text x="161.9" y="70.6">4</text>
<text x="178" y="68.1">8</text>
<text x="178" y="70.6">7</text>
<text x="198.5" y="66.6">1</text>
<text x="199.5" y="66.1">1/8W</text>
<text x="201.7" y="68.1">1</text>
<text x="203.2" y="70.7">DNI</text>
<text x="206.6" y="68.1">2</text>
<text x="211.7" y="70" transform="rotate(-90 211.7 70)">1</text>
<text x="237.6" y="70.7">DGND</text>
<text x="84.5" y="73.2">DGND</text>
<text x="102.1" y="72.4" transform="rotate(-90 102.1 72.4)">7</text>
<text x="103.4" y="72.4" transform="rotate(-90 103.4 72.4)">3</text>
<text x="104.6" y="72.4" transform="rotate(-90 104.6 72.4)">2</text>
<text x="105.9" y="72.4" transform="rotate(-90 105.9 72.4)">1</text>
<text x="118.1" y="75.6">DGND</text>
<text x="120.1" y="72.8">1</text>
<text x="121.1" y="72.3">1/10W</text>
<text x="136" y="76.9">RC0805FR-071K96L</text>
<text x="136.3" y="76.5">1</text>
<text x="137.3" y="74.4">1%</text>
<text x="137.3" y="75.6">1/8W</text>
<text x="147.5" y="72.2">2</text>
<text x="147.5" y="77.8">1</text>
<text x="148.5" y="75.6">0.1%</text>
<text x="148.5" y="76.9">1/8W</text>
<text x="161.9" y="73.1">5</text>
<text x="178" y="73.1">6</text>
<text x="183.6" y="75.9">1</text>
<text x="194.8" y="73.4">2</text>
<text x="195.7" y="76.9">1%</text>
<text x="211.7" y="76.1" transform="rotate(-90 211.7 76.1)">2</text>
<text x="213.2" y="73.2">DNI</text>
<text x="63.8" y="78.4">CHASSIS_GND</text>
<text x="100.7" y="78.1">DGND</text>
<text x="134.3" y="81.9">DGND</text>
<text x="145.5" y="81.9">DGND</text>
<text x="146" y="78.1">RT0805BRD071K52L</text>
<text x="157.9" y="81.9">DGND</text>
<text x="183.6" y="82.8">2</text>
<text x="184.6" y="79.4">50V</text>
<text x="184.6" y="81.9">X7R</text>
<text x="184.6" y="80.6">10%</text>
<text x="192.8" y="80.6">DGND</text>
<text x="194.8" y="79">1</text>
<text x="195.7" y="78.5">1/8W</text>
<text x="210.2" y="78.1">DGND</text>
<text x="73.5" y="88">1</text>
<text x="73.8" y="85.6">N/A</text>
<text x="73.8" y="84.4">1/10W</text>
<text x="78.4" y="88">2</text>
<text x="181.6" y="84.4">DGND</text>
<text x="60.1" y="92.1">CHASSIS_GND</text>
<text x="82" y="91.8">DGND</text>
<text x="224.4" y="183.3">&lt;Variant Name&gt;</text>
<text x="224.4" y="187.7">Title</text>
<text x="224.4" y="191.4">Size</text>
<text x="229.4" y="191.4">Document Number</text>
<text x="229.4" y="188.9">&lt;Title&gt;</text>
<text x="265.5" y="191.4">Rev</text>
<text x="224.4" y="195.2">Date:</text>
<text x="225.6" y="192.7">C</text>
<text x="229.4" y="192.7">SCH-700-001537</text>
<text x="230.8" y="195.2">Friday, December 04, 2020</text>
<text x="249.3" y="195.2">Sheet</text>
<text x="255.5" y="195.2">4</text>
<text x="259.2" y="195.2">of</text>
<text x="263" y="195.2">10</text>
<text x="266.7" y="192.7">001</text>
</g>
<g font-size="1.1" fill="#004080">
<text x="70" y="51.5">CASE</text>
<text x="70" y="52.7">CASE</text>
<text x="70.4" y="56.5">PWR</text>
<text x="70.4" y="55.2">PWR</text>
<text x="70.7" y="59">CTR</text>
<text x="70" y="65.2">CASE</text>
<text x="70.6" y="61.5">GND</text>
<text x="70.6" y="62.7">GND</text>
<text x="104.2" y="61.5" transform="rotate(-90 104.2 61.5)">IN_2</text>
<text x="105.4" y="61.5" transform="rotate(-90 105.4 61.5)">IN_1</text>
<text x="106.7" y="60.2" transform="rotate(-90 106.7 60.2)">IN</text>
<text x="164" y="64">SENSE</text>
<text x="173.3" y="64">GATE</text>
<text x="70" y="66.4">CASE</text>
<text x="102.9" y="70.2" transform="rotate(-90 102.9 70.2)">PAD</text>
<text x="104.2" y="70.2" transform="rotate(-90 104.2 70.2)">GND_2</text>
<text x="105.4" y="70.2" transform="rotate(-90 105.4 70.2)">GND_1</text>
<text x="106.7" y="70.2" transform="rotate(-90 106.7 70.2)">GND</text>
<text x="164" y="66.4">VIN</text>
<text x="164" y="68.9">UVLO</text>
<text x="164" y="71.4">OVLO</text>
<text x="173.7" y="71.4">PWR</text>
<text x="173.9" y="68.9">PGD</text>
<text x="174" y="66.4">OUT</text>
<text x="164" y="73.9">GND</text>
<text x="172.8" y="73.9">TIMER</text>
</g>
<text font-size="1.1" fill="#00f" x="95.3" y="59.4">+</text>
<g font-size=".9">
<text x="45.2" y="8.3">5</text>
<text x="95" y="8.3">4</text>
<text x="144.7" y="8.3">3</text>
<text x="194.5" y="8.3">2</text>
<text x="244.3" y="8.3">1</text>
<text x="19.4" y="32.8">D</text>
<text x="269.5" y="32.8">D</text>
<text x="19.4" y="79.4">C</text>
<text x="269.5" y="79.4">C</text>
<text x="19.4" y="126.1">B</text>
<text x="269.5" y="126.1">B</text>
<text x="19.4" y="172.8">A</text>
<text x="269.5" y="172.8">A</text>
<text x="45.2" y="196.3">5</text>
<text x="95" y="196.3">4</text>
<text x="144.7" y="196.3">3</text>
<text x="194.5" y="196.3">2</text>
<text x="244.3" y="196.3">1</text>
</g>
</svg>
